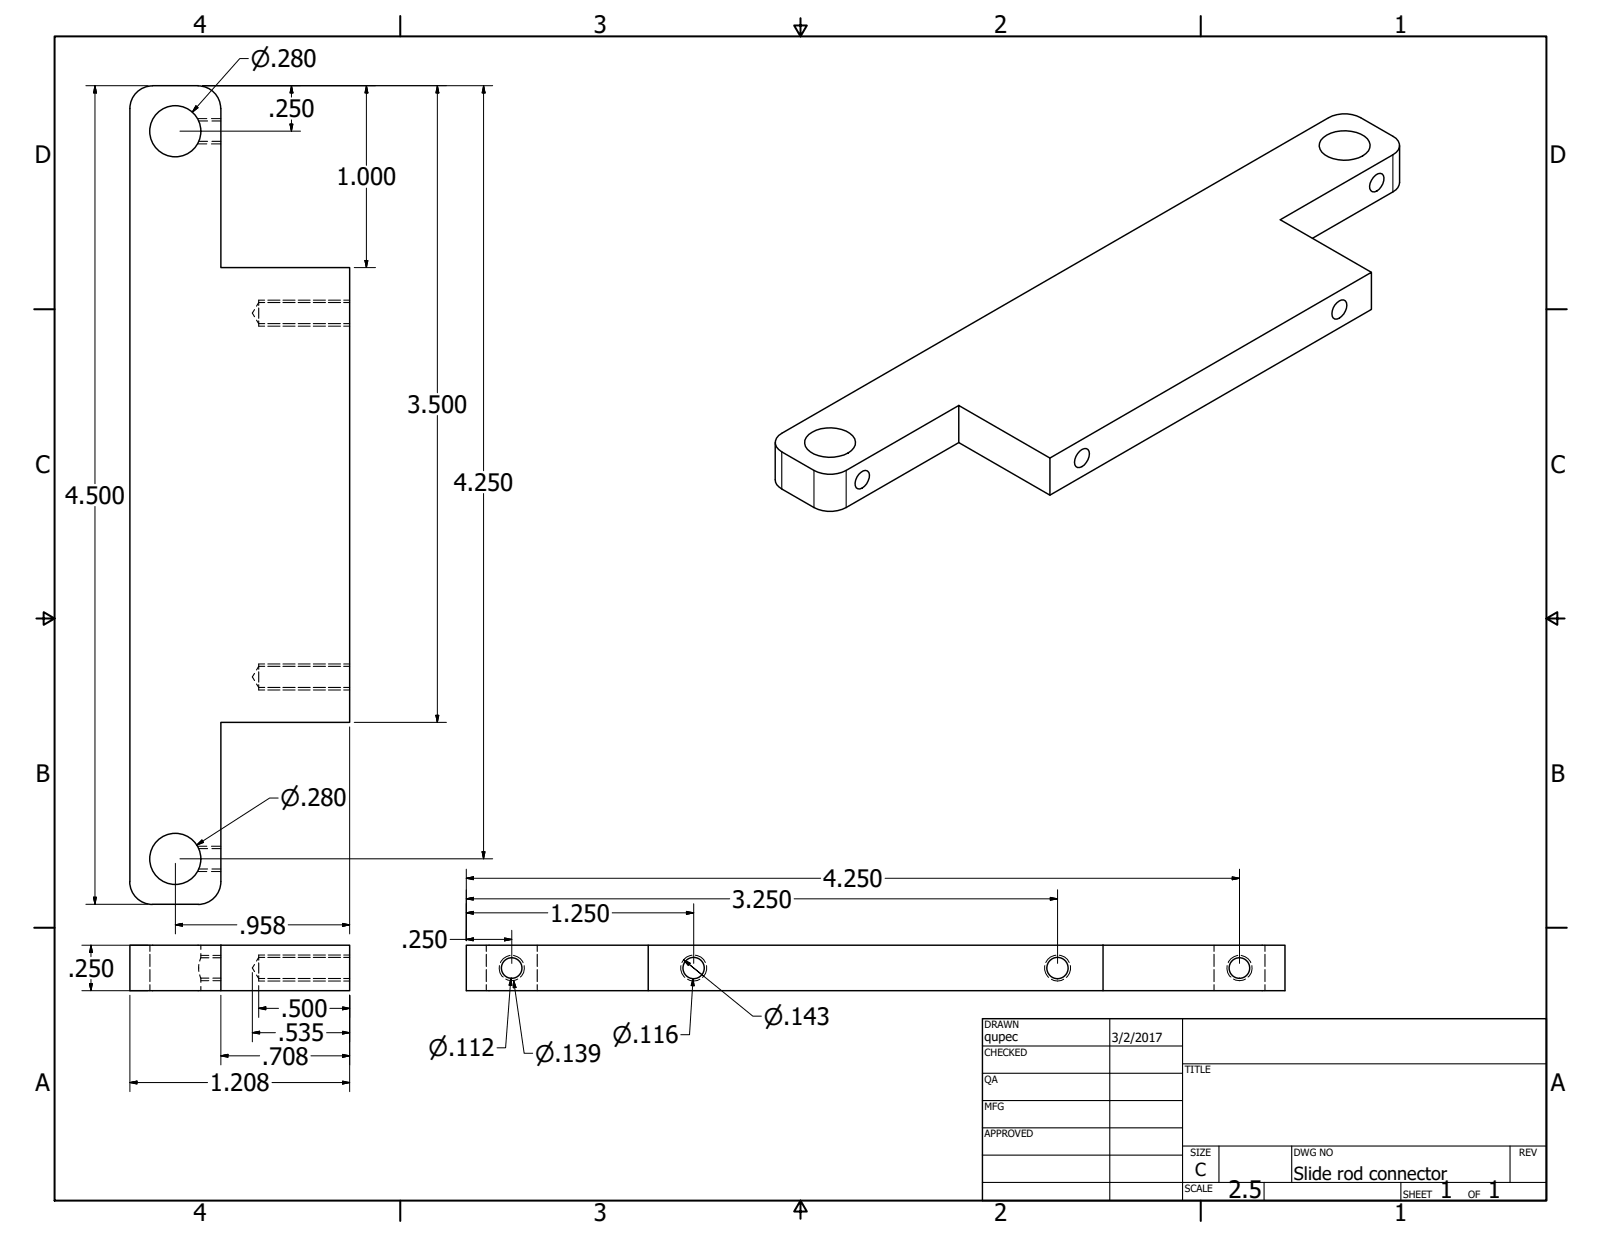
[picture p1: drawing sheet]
<svg xmlns="http://www.w3.org/2000/svg" width="559mm" height="432mm" viewBox="0 0 559 432" stroke-linecap="round" stroke-linejoin="round" font-family="sans-serif">
<!-- layer: Visible (ANSI) -->
<g fill="none" stroke="#000" stroke-width=".51">
<path d="M53.2 30a7.9 7.9 0 0 0-7.9 7.9v269.8M53.3 29.9l15.8 .1a8 8 0 0 1 8 7.8v55.6h44.9v158.8h-44.9v55.5a8 8 0 0 1-8 8h-15.8M461.9 48a12.8 12.8 0 0 1 15.4 .5 3.7 3.7 0 0 1-1.7 5.9 13 13 0 0 1-14.2-1.3 3.4 3.4 0 0 1 .5-5.1zM463.7 41.1l-190.8 110.2M474.9 41.1l11.3 6.5M486.2 54l-39.4 22.7 31.9 18.4M479.4 61.9a2.49 2.49 0 0 1 3-1.2 4.1 4.1 0 0 1-1 5.3 1.83 1.83 0 0 1-1.7 1 1.83 1.83 0 0 1-1.6-1.2 4.8 4.8 0 0 1 1.3-3.9zM486.2 67l-28.1 16.2M466.7 105.7a1.91 1.91 0 0 1 3.3 0 4.8 4.8 0 0 1-4.1 5.7 3.3 3.3 0 0 1 0-4.9zM272.9 157.7l11.2 6.5M282.3 151.7a12.7 12.7 0 0 1 15.3 .4 3.7 3.7 0 0 1-1.6 6 13.5 13.5 0 0 1-13.2-.4 3.6 3.6 0 0 1-.5-6zM334.6 141.5l31.9 18.4v12.9l-31.9-18.3z"/>
<path d="M334.6 141.5l-39.3 22.7M334.6 154.5l-39.3 22.7M366.5 159.9l112.2-64.8v12.9l-112.2 64.8M376.9 157.5a1.88 1.88 0 0 1 3.2 0 4.8 4.8 0 0 1-4 5.7 2.09 2.09 0 0 1-.9-2.8l.3-1.1zM272.9 170.7l11.2 6.5M299.7 165.6a2.18 2.18 0 0 1 3.6-.6 5 5 0 0 1-3.2 5.7 1.56 1.56 0 0 1-1.7-2l.7-2.1zM45.3 307.8a8 8 0 0 0 7.9 7.9M77.1 329.9h44.9v15.9h-44.9zM77.1 329.9h-31.8v15.9h31.8M226.3 329.9h158.7v15.9h-158.7zM226.3 329.9h-63.5v15.9h63.5M385 329.9h63.5v15.9h-63.5"/>
<circle cx="61.2" cy="45.8" r="8.9"/>
<circle cx="61.2" cy="299.8" r="8.9"/>
<circle cx="178.6" cy="337.9" r="3.6"/>
<circle cx="242.1" cy="337.9" r="3.7"/>
<circle cx="369.1" cy="337.9" r="3.7"/>
<circle cx="432.6" cy="337.9" r="3.6"/>
</g>
<!-- layer: Hidden (ANSI) -->
<g fill="none" stroke="#000" stroke-width=".38">
<path d="M69.3 42.2h3.2M69.3 49.3h3.2M74 42.2h3.1M74 49.3h3.1M88.8 108.1l-.7 1.2 .7 1.3M89.5 111.8l.8 1.2h2.1M90.3 104.8v1.8M90.3 107.5v3.6M90.3 112v1.9M92.4 105.6h-2.1l-.8 1.3M93.5 105.6h4.2M93.5 113h4.2"/>
<path d="M98.7 105.6h4.3M98.7 113h4.3M104.1 105.6h4.2M104.1 113h4.2M109.3 105.6h4.3M109.3 113h4.3M114.6 105.6h4.3M114.6 113h4.3M120 105.6h2M120 113h2M88.8 235.1l-.7 1.2 .7 1.3M89.5 238.8l.8 1.2h2.1"/>
<path d="M90.3 231.8v1.8M90.3 234.5v3.6M90.3 239v1.9M92.4 232.6h-2.1l-.8 1.3M93.5 232.6h4.2M93.5 240h4.2M98.7 232.6h4.3M98.7 240h4.3M104.1 232.6h4.2M104.1 240h4.2M109.3 232.6h4.3M109.3 240h4.3"/>
<path d="M114.6 232.6h4.3M114.6 240h4.3M120 232.6h2M120 240h2M69.3 296.2h3.2M74 296.2h3.1M69.3 303.3h3.2M74 303.3h3.1M52.3 329.9v2.2M52.3 333.1v4.3M52.3 338.5v4.1M69.4 336.7v2.4"/>
<path d="M70.1 334.3l-.4 1.2M70.1 329.9v1.5M70.1 332.9v1.4M70.1 334.3h2.8M74.3 334.3h2.8M88.8 336.7l-.7 1.2 .7 1.3M90.3 333.4v1.8M90.3 336.1v3.6M92.4 334.2h-2.1l-.8 1.3M93.5 334.2h4.2M98.7 334.2h4.3M104.1 334.2h4.2"/>
<path d="M109.3 334.2h4.3M114.6 334.2h4.3M120 334.2h2M169.7 329.9v2.2M169.7 333.1v4.3M169.7 338.5v4.1M187.5 329.9v2.2M187.5 333.1v4.3M187.5 338.5v4.1M423.7 329.9v2.2M423.7 333.1v4.3M423.7 338.5v4.1"/>
<path d="M441.5 329.9v2.2M441.5 333.1v4.3M441.5 338.5v4.1M52.3 343.7v2.1M69.7 340.3l.4 1.1M70.1 341.4v1.5M70.1 344.4v1.4M70.1 341.4h2.8M74.3 341.4h2.8M89.5 340.4l.8 1.2h2.1M90.3 340.6v1.9M93.5 341.6h4.2"/>
<path d="M98.7 341.6h4.3M104.1 341.6h4.2M109.3 341.6h4.3M114.6 341.6h4.3M120 341.6h2M169.7 343.7v2.1M187.5 343.7v2.1M423.7 343.7v2.1M441.5 343.7v2.1"/>
</g>
<!-- layer: Hidden Narrow (ANSI) -->
<g fill="none" stroke="#000" stroke-width=".35">
<path d="M68.9 41.4h3.3M68.9 50.2h3.3M73.8 41.4h3.3M73.8 50.2h3.3M90.3 104.8h2.1M90.3 113.9h2.1M93.5 104.8h4.2M93.5 113.9h4.2M98.7 104.8h4.3M98.7 113.9h4.3M104.1 104.8h4.2M104.1 113.9h4.2"/>
<path d="M109.3 104.8h4.3M109.3 113.9h4.3M114.6 104.8h4.3M114.6 113.9h4.3M120 104.8h2M120 113.9h2M90.3 231.8h2.1M93.5 231.8h4.2M98.7 231.8h4.3M104.1 231.8h4.2M109.3 231.8h4.3M114.6 231.8h4.3"/>
<path d="M120 231.8h2M90.3 240.9h2.1M93.5 240.9h4.2M98.7 240.9h4.3M104.1 240.9h4.2M109.3 240.9h4.3M114.6 240.9h4.3M120 240.9h2M68.9 295.4h3.3M73.8 295.4h3.3M68.9 304.2h3.3M73.8 304.2h3.3"/>
<path d="M70.1 333.5h2.8M74.3 333.5h2.8M90.3 333.4h2.1M93.5 333.4h4.2M98.7 333.4h4.3M104.1 333.4h4.2M109.3 333.4h4.3M114.6 333.4h4.3M120 333.4h2M174.3 337.1a3.9 3.9 0 0 0 1.3 4M178.1 333.5a4.6 4.6 0 0 0-3.4 2.5M179.2 333.5a4.6 4.6 0 0 1 3.4 2.5"/>
<path d="M182.9 337.1a3.9 3.9 0 0 1-1.3 4M237.7 337.1a4.3 4.3 0 0 0 1.3 4.1M241.6 333.4a4.3 4.3 0 0 0-3.6 2.6M242.7 333.4a4.1 4.1 0 0 1 3.5 2.6M246.6 337.1a4.2 4.2 0 0 1-1.4 4.1M364.7 337.1a4.3 4.3 0 0 0 1.3 4.1M368.6 333.4a4.3 4.3 0 0 0-3.6 2.6M369.7 333.4a4.1 4.1 0 0 1 3.5 2.6M373.6 337.1a4.2 4.2 0 0 1-1.4 4.1M428.3 337.1a3.9 3.9 0 0 0 1.3 4M432.1 333.5a4.6 4.6 0 0 0-3.4 2.5M433.2 333.5a4.6 4.6 0 0 1 3.4 2.5"/>
<path d="M436.9 337.1a3.9 3.9 0 0 1-1.3 4M70.1 342.3h2.8M74.3 342.3h2.8M90.3 342.5h2.1M93.5 342.5h4.2M98.7 342.5h4.3M104.1 342.5h4.2M109.3 342.5h4.3M114.6 342.5h4.3M120 342.5h2M176.5 341.8a4.1 4.1 0 0 0 4.2 0M240 341.8a4 4 0 0 0 4.3 0"/>
<path d="M367 341.8a4 4 0 0 0 4.3 0M430.5 341.8a4.1 4.1 0 0 0 4.2 0"/>
</g>
<!-- layer: Visible Narrow (ANSI) -->
<path d="M486.2 54v13M272.9 157.7v13M284.1 164.2v13M295.3 164.2v13" fill="none" stroke="#000" stroke-width=".38"/>
<path d="M463.7 41.1a12.1 12.1 0 0 1 11.2 0M486.2 47.6a3.4 3.4 0 0 1 2.3 3.2 3.4 3.4 0 0 1-2.3 3.2M488.5 50.8v13a4 4 0 0 1-2.3 3.2M270.6 154.5v12.9a3.8 3.8 0 0 0 2.3 3.3M272.9 151.3a3.5 3.5 0 0 0-2.3 3.2 3.5 3.5 0 0 0 2.3 3.2M284.1 177.2a12.3 12.3 0 0 0 11.2 0M284.1 164.2a12.3 12.3 0 0 0 11.2 0" fill="none" stroke="#000" stroke-width=".51"/>
<!-- layer: Border (ANSI) -->
<g fill="none" stroke="#000" stroke-width=".7">
<path d="M19 12.7h520.8v406.4h-520.8zM139.7 5.6v7.1M279.4 6.3v6.4l-2.2-3.8h4.4l-2.2 3.8M419.1 5.6v7.1M11.9 107.9h7.1M539.8 107.9h7.1M12.7 215.9h6.3l-3.8-2.2v4.4l3.8-2.2M539.8 215.9l3.8 2.2v-4.4l-3.8 2.2h6.3M11.9 323.8h7.1M539.8 323.8h7.1M139.7 419.1v7.1M279.4 419.1l2.2 3.8h-4.4l2.2-3.8v6.3"/>
<path d="M419.1 419.1v7.1"/>
</g>
<!-- layer: Title (ANSI) -->
<g fill="none" stroke="#000" stroke-width=".38">
<path d="M387.3 355.6v63.5M412.7 355.6v63.5M342.9 365.1h69.8M342.9 374.6h69.8M412.7 371.3h127.1M342.9 384.2h69.8M342.9 393.7h69.8M342.9 412.7h196.9M342.9 403.2h69.8M412.7 400h127.1M425.4 400v12.7M441.2 412.7v6.4"/>
<path d="M450.8 400v12.7M488.9 412.7v6.4M527 400v12.7"/>
</g>
<path d="M342.9 355.6h196.9v63.5h-196.9z" fill="none" stroke="#000" stroke-width=".51"/>
<!-- layer: Dimension (ANSI) -->
<g fill="none" stroke="#000" stroke-width=".35">
<path d="M30 29.9h21.7M33.1 29.9l.6 2.5h-1.1zM33.1 29.9v138.9M68.4 37l.8 .6-2.1 1.6zM70.7 29.9h101.3M86.7 20.4h-3l-16.6 18.8M101.7 29.9l.5 2.5h-1zM101.7 29.9v4M127.9 29.9l.5 2.5h-1zM127.9 29.9v27.8M152.7 29.9l.5 2.5h-1.1zM152.7 29.9v107.2"/>
<path d="M168.8 29.9l.5 2.5h-1zM168.8 29.9v134.4M62.8 45.8h42.1M101.2 43.3h1l-.5 2.5zM101.7 41.8v4M127.9 65.7v27.7M123.6 93.4h7.5M127.4 90.9h1l-.5 2.5zM152.7 145v107.2M33.1 176.8v138.9M168.8 172.3v127.5M122 253.7v72.3"/>
<path d="M123.6 252.2h32.2M152.1 249.7h1.1l-.5 2.5zM97.1 278.6h-3l-25.5 16.4M62.8 299.8h109.2M68.6 295l1.9-1.8 .6 .9zM168.3 297.3h1l-.5 2.5zM30 315.7h21.7M32.6 313.2h1.1l-.6 2.5zM61.2 301.4v24.6M162.8 318.6l2.4-.5v1.1zM162.8 313.8l2.4-.6v1zM162.8 306.6l2.4-.5v1z"/>
<path d="M162.8 303.4v25M162.8 318.6h28.4M162.8 313.8h91.9M162.8 306.6h123.6M213.7 318.6h28.4M239.6 318.1l2.5 .5-2.5 .6zM242.1 315.5v20.8M277.2 313.8h91.9M308.9 306.6h123.7M366.6 313.2l2.5 .6-2.5 .4zM369.1 310.6v25.7M430.1 306.1l2.5 .5-2.5 .5z"/>
<path d="M432.6 303.4v32.9M28.6 329.9h23.1M31.7 329.9l.6 2.6h-1.1zM31.7 329.9v4M61.2 322.8l2.5-.5v1zM61.2 322.8h21.5M88.1 339.5v24.2M100.6 322.8h21.4M119.6 322.3l2.4 .5-2.4 .5zM157.1 327.9h21.5M162.8 327.9l2.4-.5v1zM176.1 327.4l2.5 .5-2.5 .5z"/>
<path d="M178.6 324.7v11.6M238.6 335l2.3 1.2-.7 .8zM238.6 335l1.9 1.6M28.6 345.8h23.1M31.2 343.3h1.1l-.6 2.5zM31.7 341.9v3.9M45.3 347.4v33.7M77.1 347.4v24.3M90.3 352l2.5-.5v1zM90.3 352h6.9M90.3 344v11.2M115.1 352h6.9"/>
<path d="M119.6 360l2.4 .5-2.4 .4zM119.6 351.5l2.4 .5-2.4 .5zM122 347.4v33.7M178.4 341.4l.2 2.6-.9-.1zM178.4 341.4l-1.9 24.4h-3M179.3 342.3l.8 2.4-1 .1zM179.3 342.3l3.6 25.4h3M241.9 341.6l.4 2.5-1.1-.1zM241.9 341.6l-1.2 19.6h-3.1M245.6 340.7l-5.1-4.1 22.3 18.1h2.9M45.3 377.9l2.5-.5v1zM45.3 377.9h27.2"/>
<path d="M77.1 368.6l2.5-.6v1.1zM77.1 368.6h13.5M88.1 360.5l2.5-.5v.9zM88.1 360.5h8M94.9 377.9h27.1M108.5 368.6h13.5M114 360.5h8M119.6 377.4l2.4 .5-2.4 .5zM119.6 368l2.4 .6-2.4 .5z"/>
</g>
<g fill="#000" stroke="#000" stroke-width=".35">
<path d="M33.1 29.9l.6 2.5zM33.1 29.9l.6 2.5h-1.1zM68.4 37l-1.3 2.2zM68.4 37l.8 .6-2.1 1.6zM101.7 29.9l.5 2.5zM101.7 29.9l.5 2.5h-1zM127.9 29.9l.5 2.5zM127.9 29.9l.5 2.5h-1zM152.7 29.9l.5 2.5zM152.7 29.9l.5 2.5h-1.1zM168.8 29.9l.5 2.5zM168.8 29.9l.5 2.5h-1z"/>
<path d="M101.2 43.3l.5 2.5zM101.2 43.3h1l-.5 2.5zM127.4 90.9l.5 2.5zM127.4 90.9h1l-.5 2.5zM152.1 249.7l.6 2.5zM152.1 249.7h1.1l-.5 2.5zM68.6 295l1.9-1.8zM68.6 295l1.9-1.8 .6 .9zM168.3 297.3l.5 2.5zM168.3 297.3h1l-.5 2.5zM32.6 313.2l.5 2.5zM32.6 313.2h1.1l-.6 2.5z"/>
<path d="M162.8 318.6l2.4-.5zM162.8 318.6l2.4-.5v1.1zM162.8 313.8l2.4-.6zM162.8 313.8l2.4-.6v1zM162.8 306.6l2.4-.5zM162.8 306.6l2.4-.5v1zM239.6 319.2l2.5-.6zM239.6 318.1l2.5 .5-2.5 .6zM366.6 314.2l2.5-.4zM366.6 313.2l2.5 .6-2.5 .4zM430.1 307.1l2.5-.5zM430.1 306.1l2.5 .5-2.5 .5z"/>
<path d="M31.7 329.9l.6 2.6zM31.7 329.9l.6 2.6h-1.1zM61.2 322.8l2.5-.5zM61.2 322.8l2.5-.5v1zM119.6 323.3l2.4-.5zM119.6 322.3l2.4 .5-2.4 .5zM162.8 327.9l2.4-.5zM162.8 327.9l2.4-.5v1zM176.1 328.4l2.5-.5zM176.1 327.4l2.5 .5-2.5 .5zM238.6 335l2.3 1.2zM238.6 335l2.3 1.2-.7 .8z"/>
<path d="M31.2 343.3l.5 2.5zM31.2 343.3h1.1l-.6 2.5zM88.1 360.5l2.5-.5zM88.1 360.5l2.5-.5v.9zM90.3 352l2.5-.5zM90.3 352l2.5-.5v1zM119.6 352.5l2.4-.5zM119.6 351.5l2.4 .5-2.4 .5zM178.4 341.4l.2 2.6zM178.4 341.4l.2 2.6-.9-.1zM179.3 342.3l.8 2.4zM179.3 342.3l.8 2.4-1 .1z"/>
<path d="M241.9 341.6l.4 2.5zM241.9 341.6l.4 2.5-1.1-.1zM45.3 377.9l2.5-.5zM45.3 377.9l2.5-.5v1zM77.1 368.6l2.5-.6zM77.1 368.6l2.5-.6v1.1zM119.6 378.4l2.4-.5zM119.6 377.4l2.4 .5-2.4 .5zM119.6 360.9l2.4-.4zM119.6 360l2.4 .5-2.4 .4zM119.6 369.1l2.4-.5zM119.6 368l2.4 .6-2.4 .5z"/>
</g>
<g font-size="8.4">
<text x="67.6" y="11.7">4</text>
<text x="207.3" y="11.7">3</text>
<text x="347" y="11.7">2</text>
<text x="486.7" y="11.7">1</text>
<text x="93.6" y="40.9">.250</text>
<text x="12.1" y="57">D</text>
<text x="541" y="57">D</text>
<text x="117.5" y="64.7">1.000</text>
<text x="142.2" y="144.1">3.500</text>
<text x="12.4" y="165">C</text>
<text x="541.3" y="165">C</text>
<text x="158.4" y="171.3">4.250</text>
<text x="22.7" y="175.8">4.500</text>
<text x="12.5" y="272.9">B</text>
<text x="541.3" y="272.9">B</text>
<text x="287.3" y="309.6">4.250</text>
<text x="255.5" y="316.8">3.250</text>
<text x="192" y="321.7">1.250</text>
<text x="83.5" y="325.9">.958</text>
<text x="140" y="331">.250</text>
<text x="23.6" y="340.9">.250</text>
<text x="98" y="355">.500</text>
<text x="97" y="363.5">.535</text>
<text x="91.4" y="371.6">.708</text>
<text x="12.4" y="380.9">A</text>
<text x="73.3" y="380.9">1.208</text>
<text x="541.3" y="380.9">A</text>
<text x="428.8" y="418.2">2.5</text>
<text x="502.6" y="418.3">1</text>
<text x="519.3" y="418.3">1</text>
<text x="67.6" y="426.2">4</text>
<text x="207.3" y="426.2">3</text>
<text x="347" y="426.2">2</text>
<text x="486.7" y="426.2">1</text>
</g>
<g font-size="8">
<text x="87.5" y="23.4">⌀.280</text>
<text x="97.9" y="281.5">⌀.280</text>
<text x="266.6" y="357.6">⌀.143</text>
<text x="213.7" y="364.1">⌀.116</text>
<text x="149.5" y="368.7">⌀.112</text>
<text x="186.8" y="370.6">⌀.139</text>
</g>
<g font-size="6.3">
<text x="417.2" y="410.6">C</text>
<text x="451.6" y="411.9">Slide rod connector</text>
</g>
<g font-size="4.4">
<text x="343.7" y="363.5">qupec</text>
<text x="388.1" y="363.7">3/2/2017</text>
</g>
<g font-size="3.5">
<text x="343.7" y="358.9">DRAWN</text>
<text x="343.7" y="368.5">CHECKED</text>
<text x="413.5" y="374.6">TITLE</text>
<text x="343.7" y="378">QA</text>
<text x="343.7" y="387.5">MFG</text>
<text x="343.7" y="397.1">APPROVED</text>
<text x="415.5" y="403.4">SIZE</text>
<text x="451.6" y="403.4">DWG NO</text>
<text x="530.3" y="403.4">REV</text>
<text x="413.5" y="416.1">SCALE</text>
<text x="489.7" y="418.3">SHEET</text>
<text x="512.4" y="418.3">OF</text>
</g>
</svg>
